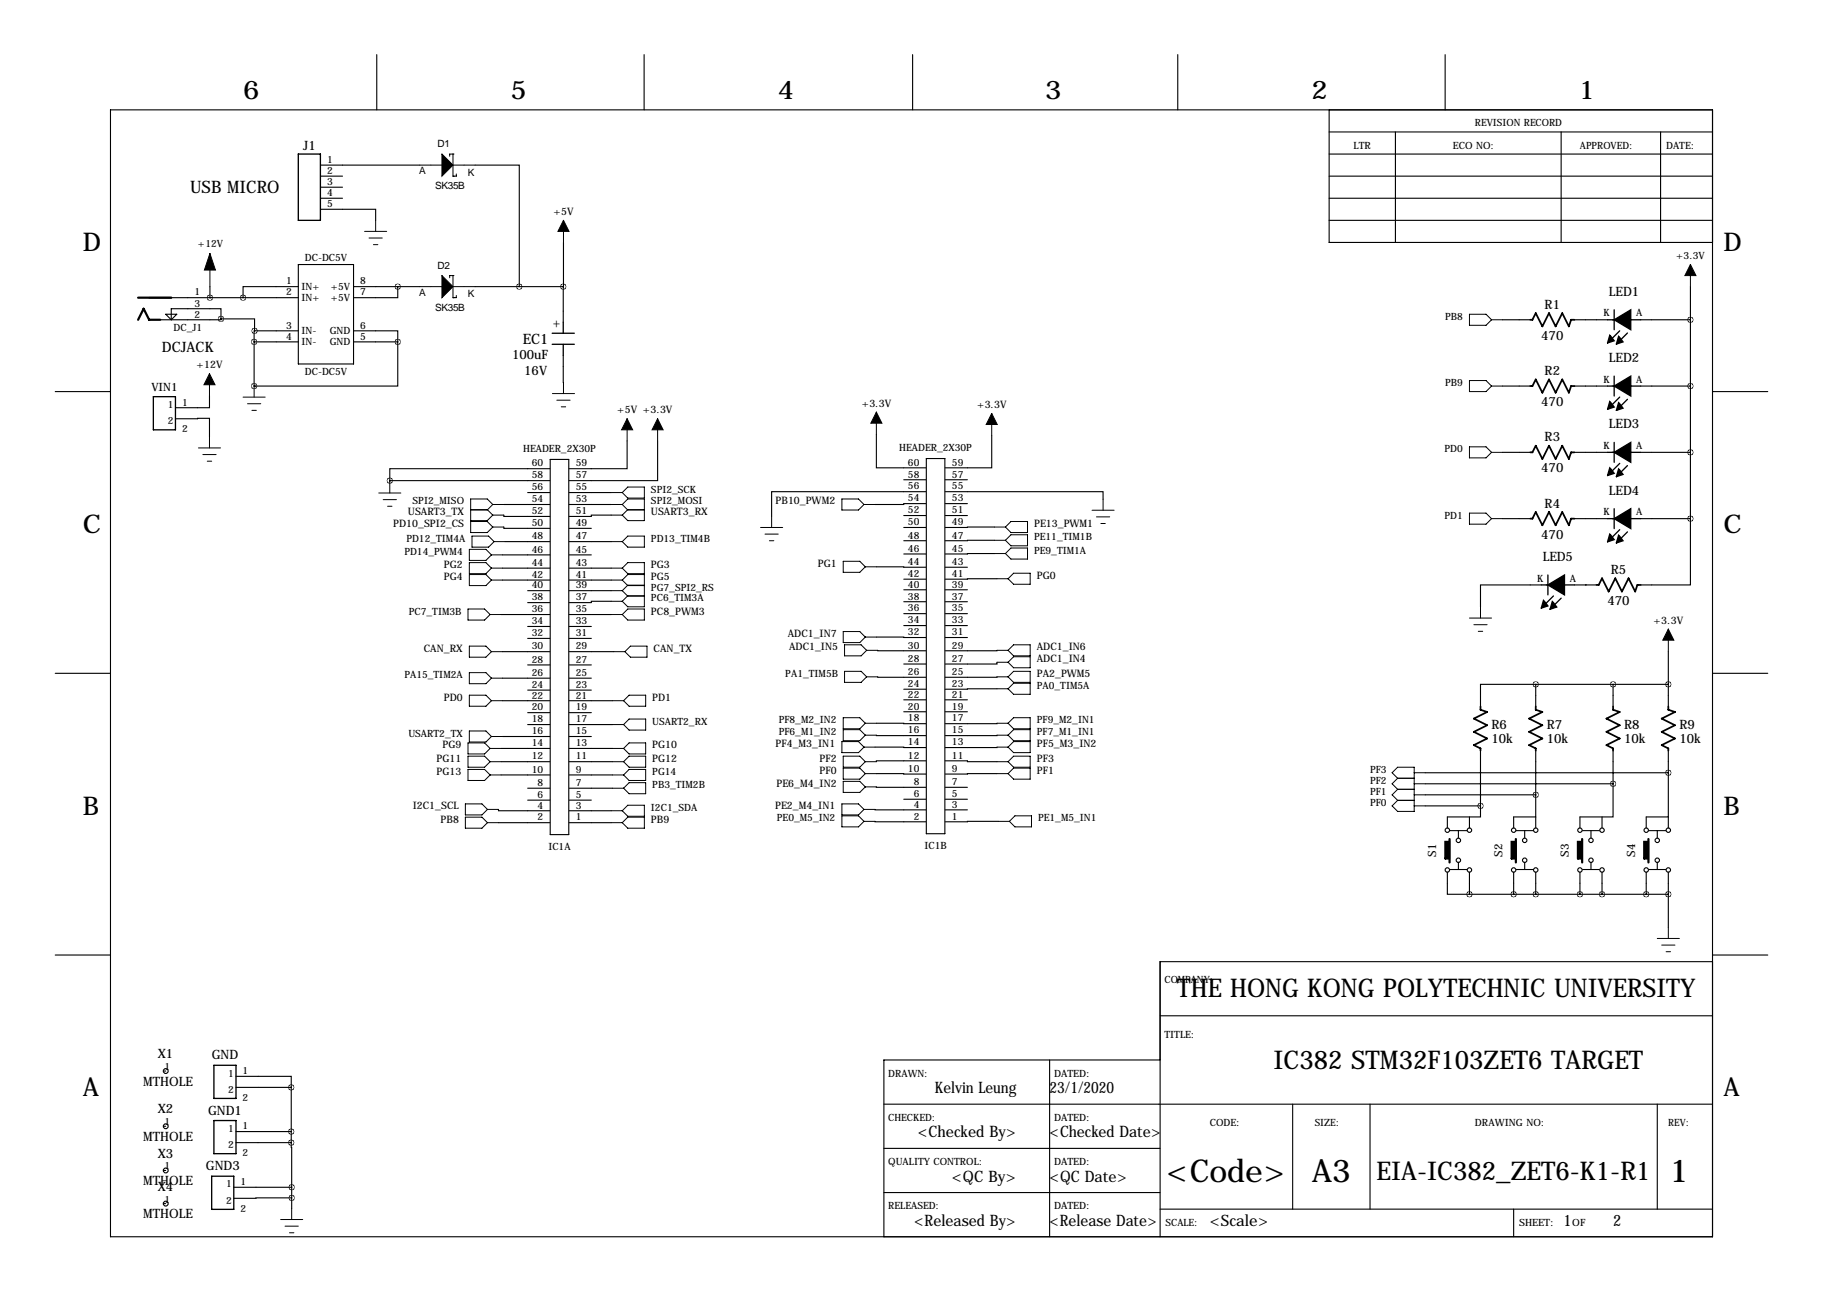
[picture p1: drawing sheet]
<svg xmlns="http://www.w3.org/2000/svg" width="419mm" height="297mm" viewBox="0 0 419 297" stroke-linecap="round" stroke-linejoin="round" font-family="sans-serif">
<g fill="none" stroke="#000" stroke-width=".25">
<path d="M86.6 12.6v12.7M148.1 12.6v12.7M209.8 12.6v12.7M270.8 12.6v12.7M332.2 12.6v12.7M25.4 25.3h368.3v259h-368.3zM73.7 38h22.8M109.2 38h10.2v27.9M305.6 30.3h88.1M305.6 35.4h88.1M305.6 25.3v30.4h88.1M320.8 30.3v25.4"/>
<path d="M358.9 30.3v25.4M381.8 30.3v25.4M73.7 48.1h12.7v2.6M73.7 40.5h5M73.7 45.6h5M73.7 43h5M129.5 55.7v10.2M305.6 40.5h88.1M305.6 45.6h88.1M305.6 50.7h88.1M38.1 72.2h2.5l-1.2 1.3zM39.4 68.4h29.2"/>
<path d="M48.3 68.4h.1M48.3 65.9v2.5M50.8 73.3v-2.3h-11.4v2.5M50.8 73.3v.2h-14M50.8 73.3h7.7v2.8M58.4 78.6h10.2M58.4 78.6v10.2M58.5 76.1l-.1 2.5M58.5 76.1h10.1M68.6 65.9h-12.7v2.5M68.6 60.8h12.7v22.9h-12.7zM81.3 76.1h10.1v2.5"/>
<path d="M81.3 65.9h15.2M81.3 78.6h10.1M91.4 78.6v10.2h-33M91.4 65.9v2.5h-10.1M109.2 65.9h20.3M129.5 65.9v8.2M345.4 73.5h6.4M361.9 73.5h7.7M377.2 73.5h11.4M388.6 65.9v53.3M12.7 90h12.7M40.3 96.3l7.9-.1v4.2"/>
<path d="M48.2 91v2.7h-7.9M58.4 88.8h.1M129.5 81.7v6.2M201.5 99.8v7.8h11.4M345.4 88.8h6.4M361.9 88.8h7.7M377.2 88.8h11.4M393.7 90h12.7M89.6 110.5h36.8M89.6 110.5v.3M115.8 118.4v.3h10.6M115.8 116h10.6"/>
<path d="M121.3 113.2h5.1M126.4 107.8h-36.8v2.7M126.5 105.6h4.3v86.3h-4.3zM130.9 116h9.6M130.9 113.2h9.6M140.5 118.4h-4.6v.3h-5M144.2 101.4v6.4h-13.3M151.2 101.4v9.1h-20.3M207.8 118.5h5.1M207.8 110.3h5.1M212.9 113h-35.5v5.7M212.9 115.8l-11.7 .2"/>
<path d="M213 105.4h4.2v86.3h-4.2zM217.3 113h36.3v1.8M217.3 115.8h5.1M217.3 118.5h5.1M217.3 110.3h5.1M228 100.1v7.5h-10.7M345.4 104h6.4M345.4 119.2h6.4M361.9 104h7.7M361.9 119.2h7.7M377.2 104h11.4M377.2 119.2h11.4"/>
<path d="M388.6 119.2v15.3h-11.4M115.5 127.6h10.9M115.5 130.6h10.9M115.5 133.4h10.9M115.8 121.2v.3h10.6M116.1 124.5h10.3M121.3 135.8h5.1M121.3 138.5h5.1M130.9 121.5h5M130.9 124.5h9.6M130.9 127.6h5M130.9 130.6h9.6"/>
<path d="M130.9 133.4h9.6M130.9 135.8h9.6M140.5 138.2h-4.6v.3h-5M201.5 130.3l11.4 .1M207.8 121.3h5.1M207.8 124.3h5.1M207.8 127.4h5.1M207.8 133.2h5.1M207.8 135.6h5.1M207.8 138.3h5.1M217.3 130.4h5.1M217.3 135.6h5.1"/>
<path d="M217.3 138.3h5.1M228.6 127.3l-11.3 .1M228.6 124.2l-11.3 .1M228.6 121.2l-11.3 .1M229.2 133.1l-11.9 .1M354.3 134.5h-13.9v5.1M361.9 134.5h5.1M364.5 134.5h.1M12.7 154.8h12.7M115.2 141.3h11.2M115.5 149.8h10.9M115.5 155.9h10.9"/>
<path d="M121.3 144h5.1M121.3 146.8h5.1M121.3 152.9h5.1M121.3 158.7h5.1M130.9 141.3h9.6M130.9 144h5M130.9 146.8h5M130.9 149.8h10.2M130.9 152.9h5M130.9 155.9h5M130.9 158.7h5M201.5 146.5l11.4 .1"/>
<path d="M201.8 149.5l11.1 .1M201.8 155.6l11.1 .1M207.8 141.1h5.1M207.8 143.8h5.1M207.8 152.7h5.1M207.8 158.5h5.1M217.3 141.1h5.1M217.3 143.8h5.1M217.3 146.6h5.1M229.2 152.3v.4h-11.9M229.2 149.5l-11.9 .1M229.2 158.4l-11.9 .1"/>
<path d="M229.2 155.6l-11.9 .1M353.1 157.3h-12.7v5.1M353.1 157.3v5.1M353.1 157.3h30.4M370.8 157.3v5.1M383.5 149.7v12.7M393.7 154.8h12.7M115.2 178.2h11.2M115.2 175.1h11.2M115.2 172.1h11.2M115.5 169.3h10.9M115.5 161.1h10.9"/>
<path d="M121.3 166.6h5.1M121.3 163.8h5.1M130.9 178.2h9.9M130.9 175.1h9.9M130.9 172.1h9.9M130.9 169.3h5M130.9 166.6h9.9M130.9 161.1h9.9M130.9 163.8h5M201.2 171.8l11.7 .1M201.5 177.9l11.4 .1M201.5 166.3l11.4 .1"/>
<path d="M201.5 169l11.4 .1M207.8 160.9h5.1M207.8 163.6h5.1M212.9 174.9h-11.4v.2M217.3 174.9h5.1v.2h6.8M217.3 160.9h5.1M217.3 163.6h5.1M229.2 177.9l-11.9 .1M229.2 166.3l-11.9 .1M229.2 169l-11.9 .1M229.2 171.8l-11.9 .1M327.7 177.7h55.8"/>
<path d="M340.4 172.6v12.7M353.1 172.6v10.1M370.8 172.6v7.6M383.5 177.7v10.1h-5v2.6M383.5 172.6v5.1M114.6 186.1v.3h11.8M114.6 189.1h11.8M121.3 184h5.1M121.3 181.2h5.1M130.9 189.1h9.6M130.9 186.4h9.6M130.9 184h5"/>
<path d="M130.9 181.2h9.9M201.2 188.8l11.7 .1M201.2 186.1l11.7 .1M201.5 180.9l11.4 .1M207.8 183.8h5.1M217.3 186.2h5.1M217.3 183.8h5.1M217.3 181h5.1M229.5 188.8l-12.2 .1M327.7 182.7h25.4M327.7 180.2h43.1M327.7 185.3h12.7"/>
<path d="M333.3 191h3.9M333.3 199.9h3.9M335.3 191v1.6M335.3 198.2v1.7M337.8 187.8v2.6M340.4 185.3v2.5h-7.7v2.6M348.6 191h3.9M348.6 199.9h3.9M350.5 191v1.6M350.5 198.2v1.7M353.1 182.7v5.1h-5.1v2.6M353.1 187.8v2.6"/>
<path d="M363.8 191h3.9M363.8 199.9h3.9M365.8 191v1.6M365.8 198.2v1.7M368.3 187.8v2.6M370.8 180.2v7.6h-7.6v2.6M379.1 191h3.8M379.1 199.9h3.8M381 191v1.6M381 198.2v1.7M383.5 187.8v2.6M12.7 219.6h12.7"/>
<path d="M332.7 200.5v5.1h5.1M337.8 200.5v5.1M337.8 205.6h45.7M348 200.5v5.1M353.1 200.5v5.1M363.2 200.5v5.1M368.3 200.5v5.1M378.5 200.5v5.1M383.5 200.5v12.7M393.7 219.6h12.7M266.7 233.5h127M393.7 221.1h-127v63.2"/>
<path d="M37.6 246.2h.5M37.6 258.9h.5M54.3 247.5h12.7v2.5M54.3 250h12.7M67 250v12.7M203.2 253.9h190.5M241.3 243.7v40.6M266.7 243.7h-63.5v40.6M297.2 253.9v24.1M315 253.9v24.1M381 253.9v24.1M37.6 269.1h.5"/>
<path d="M37.6 276.7h.5M53.7 273h13.4M54.3 260.2h12.7M54.3 262.7h12.7M67 262.7l.1 10.3M67.1 275.4l-13.4 .1M67.1 273v4.8M203.2 264h63.5M203.2 274.2h63.5M266.7 278h127M348 278v6.3"/>
<circle cx="332.7" cy="190.9" r=".51"/>
<circle cx="335.3" cy="193.2" r=".51"/>
<circle cx="335.3" cy="197.8" r=".51"/>
<circle cx="337.8" cy="190.9" r=".51"/>
<circle cx="348" cy="190.9" r=".51"/>
<circle cx="350.5" cy="193.2" r=".51"/>
<circle cx="350.5" cy="197.8" r=".51"/>
<circle cx="353.1" cy="190.9" r=".51"/>
<circle cx="363.2" cy="190.9" r=".51"/>
<circle cx="365.8" cy="193.2" r=".51"/>
<circle cx="365.8" cy="197.8" r=".51"/>
<circle cx="368.3" cy="190.9" r=".51"/>
<circle cx="378.5" cy="190.9" r=".51"/>
<circle cx="381" cy="193.2" r=".51"/>
<circle cx="381" cy="197.8" r=".51"/>
<circle cx="383.5" cy="190.9" r=".51"/>
<circle cx="332.7" cy="200" r=".51"/>
<circle cx="337.8" cy="200" r=".51"/>
<circle cx="348" cy="200" r=".51"/>
<circle cx="353.1" cy="200" r=".51"/>
<circle cx="363.2" cy="200" r=".51"/>
<circle cx="368.3" cy="200" r=".51"/>
<circle cx="378.5" cy="200" r=".51"/>
<circle cx="383.5" cy="200" r=".51"/>
<circle cx="38.1" cy="258.9" r=".56"/>
<circle cx="38.1" cy="246.2" r=".56"/>
<circle cx="38.1" cy="269.1" r=".56"/>
<circle cx="38.1" cy="276.7" r=".56"/>
</g>
<g fill="none" stroke="#000" stroke-width=".3">
<path d="M68.6 35.4h5.1v15.3h-5.1zM126.9 76.6h5.1M126.9 79.2h5.1M129.5 74.1v2.5M129.5 79.2v2.5M369.6 73.5h7.6M371.1 71.2v4.6M372.4 76.1l-2.6 2.5M374.1 76.6l-2.5 2.5M35.3 91.2h5v7.6h-5zM369.6 88.8h7.6M371.1 86.5v4.5"/>
<path d="M372.4 91.3l-2.6 2.5M374.1 91.8l-2.5 2.5M369.6 104h7.6M369.6 119.2h7.6M371.1 101.7v4.6M371.1 117v4.5M372.4 106.5l-2.6 2.6M374.1 107l-2.5 2.6M354.3 134.5h7.6M355.9 132.2v4.6M357.1 137l-2.5 2.6M358.9 137.5l-2.5 2.6"/>
<path d="M372.4 121.8l-2.6 2.5M374.1 122.3l-2.5 2.5M49.2 244.9h5.1v7.6h-5.1zM49.2 257.6h5.1v7.6h-5.1zM48.7 270.4h5v7.6h-5z"/>
</g>
<g fill="#000" stroke="#000" stroke-width=".3">
<path d="M370.1 77.1l1 1.2-1.5 .6zM372.1 77.3l1 1.3-1.5 .5zM371.1 73.5l3.8-2.3v2.3zM371.1 73.5h3.8v2.3zM370.1 92.3l1 1.3-1.5 .5zM372.1 92.6l1 1.2-1.5 .5zM371.1 88.8l3.8-2.3v2.3zM371.1 88.8h3.8v2.2zM370.1 107.6l1 1.2-1.5 .5zM372.1 107.8l1 1.3-1.5 .5zM371.1 104l3.8-2.3v2.3zM371.1 104h3.8v2.3z"/>
<path d="M371.1 119.2l3.8-2.2v2.2zM371.1 119.2h3.8v2.3zM354.8 138l1.1 1.3-1.6 .5zM355.9 134.5l3.8-2.3v2.3zM355.9 134.5h3.8v2.3zM370.1 122.8l1 1.3-1.5 .5zM372.1 123l1 1.3-1.5 .5zM356.9 138.3l1 1.3-1.5 .5z"/>
</g>
<path d="M351.8 73.5h.5l.8-1.5 1.5 3 1.5-3 1.5 3 1.6-3 1.5 3 .5-1.5h.7M351.8 88.8h.5l.8-1.6 1.5 3.1 1.5-3.1 1.5 3.1 1.6-3.1 1.5 3.1 .5-1.5h.7M351.8 104h.5l.8-1.5 1.5 3 1.5-3 1.5 3 1.6-3 1.5 3 .5-1.5h.7M351.8 119.2h.5l.8-1.5 1.5 3.1 1.5-3.1 1.5 3.1 1.6-3.1 1.5 3.1 .5-1.6h.7M367 134.5h.5l.8-1.5 1.5 3 1.5-3 1.6 3 1.5-3 1.5 3 .5-1.5h.8M340.4 162.4v.8l1.5 .5-3.1 1.5 3.1 1.5-3.1 1.6 3.1 1.5-3.1 1.5 1.6 .8v.5M353.1 162.4v.8l1.5 .5-3.1 1.5 3.1 1.5-3.1 1.6 3.1 1.5-3.1 1.5 1.6 .8v.5M370.8 162.4v.8l1.6 .5-3.1 1.5 3.1 1.5-3.1 1.6 3.1 1.5-3.1 1.5 1.5 .8v.5M383.5 162.4v.8l1.6 .5-3.1 1.5 3.1 1.5-3.1 1.6 3.1 1.5-3.1 1.5 1.5 .8v.5" fill="none" stroke="#000" stroke-width=".41"/>
<path d="M34.3 68.4h5.1" fill="none" stroke="#000" stroke-width=".38"/>
<path d="M31.7 68.4h7.7M31.7 73.5l1.3-2.5 1.3 2.5h2.5M333.2 192.9v5.4M348.5 192.9v5.4M363.7 192.9v5.4M379 192.9v5.4" fill="none" stroke="#000" stroke-width=".51"/>
<path d="M101.6 35.4l2.5 2.6-2.5 2.5zM48.3 58.3l1.2 3.8h-2.5zM129.5 50.7l1.3 2.5h-2.5zM101.6 63.4l2.5 2.5-2.5 2.5zM388.6 60.8l1.3 2.6h-2.6zM48.2 85.9l1.2 2.6h-2.5zM144.2 96.3l1.2 2.5h-2.5zM151.2 96.3l1.3 2.5h-2.6zM201.5 94.8l1.2 2.5h-2.5zM228 95.1l1.3 2.5h-2.6zM383.5 144.6l1.3 2.6h-2.5z" fill="#000" stroke="#000" stroke-width=".23"/>
<g fill="none" stroke="#000" stroke-width=".23">
<path d="M96.5 38h5.1M104.1 35.4h.1M104.1 35.4v5.1M104.1 35.4h-.7v.5M104.1 38h5.1M104.9 40v.5h-.8M48.3 58.3v7.6M83.8 53.2h5.1M84.8 54.7h3.1M85.9 56.2h1M86.4 50.7v2.5M104.1 40.5h.1"/>
<path d="M129.5 50.7v5M96.5 65.9h5.1M104.1 68.4h.1M104.1 63.4h.1M104.1 63.4v5M104.1 65.9h5.1M104.1 63.4h-.7v.5M104.9 67.9v.5h-.8M337.8 72.2h3.8l1.3 1.3-1.3 1.3h-3.8zM342.9 73.5h2.5M388.6 60.8v5.1M48.2 85.9v5.1"/>
<path d="M55.9 91.3h5.1M56.9 92.8h3M57.9 94.3h1M58.4 88.8v2.5M127 90.5h5.1M128 92h3.1M129 93.5h1M129.5 87.9v2.6M144.2 96.3v5.1M151.2 96.3v5.1M201.5 94.8v5M228 95.1v5"/>
<path d="M337.8 87.5h3.8l1.3 1.3-1.3 1.2h-3.8zM342.9 88.8h2.5M45.6 103h5.1M46.6 104.5h3.1M47.7 106h1M48.2 100.4v2.6M87.1 113.3h5.1M88.1 114.9h3M89.1 116.4h1M89.6 110.8v2.5M108.2 119.9h3.8l1.3 1.3-1.3 1.2h-3.8zM108.2 117.2h3.8l1.3 1.2"/>
<path d="M113.3 118.4h2.5M113.3 116l-1.3-1.3h-3.8v5h3.8l1.3-1.3M113.3 116h2.5M113.3 116l-1.3 1.3h-3.8M140.5 118.4h2.6M140.5 113.2h2.6M140.5 116h2.6M143.1 113.2l1.2-1.2h3.8v2.5h-3.8zM143.1 116l1.2-1.3h3.8v5h-3.8l-1.2-1.3M143.1 116l1.2 1.3h3.8M148.1 117.2h-3.8l-1.2 1.2M177.4 118.7v2.6"/>
<path d="M193.5 114.7h3.9l1.2 1.3-1.2 1.3h-3.9zM198.6 116h2.6M251.1 117.3h5M252.1 118.8h3M253.6 114.8v2.5M337.8 102.7h3.8l1.3 1.3-1.3 1.3h-3.8zM337.8 118h3.8l1.3 1.2-1.3 1.3h-3.8zM342.9 104h2.5M342.9 119.2h2.5M107.9 126.3h3.8l1.3 1.3-1.3 1.2h-3.8zM107.9 129.3h3.8l1.3 1.3-1.3 1.3h-3.8zM107.9 132.1h3.8l1.3 1.3-1.3 1.2h-3.8z"/>
<path d="M108.5 123.3h3.8l1.3 1.2-1.3 1.3h-3.8zM113 130.6h2.5M113 133.4h2.5M113 127.6h2.5M113.3 121.2h2.5M113.6 124.5h2.5M140.5 130.6h2.6M140.5 133.4h2.6M140.5 135.8h2.6M140.5 138.2h2.6M140.5 124.5h2.6M143.1 124.5l1.2-1.2h3.8v2.5h-3.8z"/>
<path d="M143.1 133.4l1.2-1.3h3.8v7.4h-3.8l-1.2-1.3M143.1 133.4l1.2 1.2h3.8M143.1 135.8l1.2 1.3h3.8M144.3 129.3h3.8v2.6h-3.8l-1.2-1.3zM148.1 134.5h-3.8l-1.2 1.3M148.1 137h-3.8l-1.2 1.2M174.9 121.3h5M175.9 122.8h3M176.9 124.3h1M193.9 129h3.8l1.2 1.3-1.2 1.3h-3.8zM198.9 130.3h2.6M228.6 127.3h2.5"/>
<path d="M228.6 124.2h2.5M228.6 121.2h2.5M229.2 133.1h2.5M231.1 121.2l1.3-1.3h3.8v2.5h-3.8zM231.7 133.1l1.3-1.3h3.8v2.5h-3.8zM232.4 126h3.8v2.5h-3.8l-1.3-1.2zM232.4 122.9h3.8v2.6h-3.8l-1.3-1.3zM253.1 120.4h1M340.4 139.6v2.5M107.6 140h3.8l1.3 1.3-1.3 1.3h-3.8zM107.9 159.8h3.8l1.3 1.3-1.3 1.3h-3.8zM107.9 148.6h3.8l1.3 1.2-1.3 1.3h-3.8z"/>
<path d="M107.9 154.6h3.8l1.3 1.3-1.3 1.3h-3.8zM112.7 141.3h2.5M113 149.8h2.5M113 155.9h2.5M140.5 141.3h2.6M141.1 149.8h2.6M143.1 141.3l1.2-1.3h3.8v2.6h-3.8zM143.7 149.8l1.2-1.2h3.8v2.5h-3.8zM144.6 159.8h3.8v2.6h-3.8l-1.2-1.3zM193.9 145.2h3.8l1.2 1.3-1.2 1.2h-3.8zM194.2 148.2h3.8l1.2 1.3-1.2 1.3h-3.8zM194.2 154.3h3.8l1.2 1.3-1.2 1.3h-3.8z"/>
<path d="M198.9 146.5h2.6M199.2 149.5h2.6M199.2 155.6h2.6M229.2 152.3h2.5M229.2 149.5h2.5M229.2 158.4h2.5M229.2 155.6h2.5M231.7 149.5l1.3-1.3h3.8v2.6h-3.8zM231.7 152.3l1.3-1.3h3.8v2.5h-3.8zM231.7 155.6l1.3-1.3h3.8v2.6h-3.8zM231.7 158.4l1.3-1.3h3.8v2.5h-3.8zM337.8 142.1h5.1"/>
<path d="M338.8 143.6h3.1M339.9 145.1h1M383.5 144.6v5.1M107.6 173.8h3.8l1.3 1.3-1.3 1.3h-3.8zM107.6 170.8h3.8l1.3 1.3-1.3 1.2h-3.8zM107.6 176.9h3.8l1.3 1.3-1.3 1.2h-3.8zM107.9 168.1h3.8l1.3 1.2-1.3 1.3h-3.8zM112.7 175.1h2.5M112.7 172.1h2.5M112.7 178.2h2.5M113 161.1h2.5M113 169.3h2.5"/>
<path d="M140.8 175.1h2.6M140.8 161.1h2.6M140.8 172.1h2.6M140.8 178.2h2.6M140.8 166.6h2.6M144.6 173.8h3.8v2.6h-3.8l-1.2-1.3zM144.6 165.3h3.8v2.6h-3.8l-1.2-1.3zM144.6 170.8h3.8v2.5h-3.8l-1.2-1.2zM144.6 176.9h3.8v2.5h-3.8l-1.2-1.2zM144.6 179.9h3.8v2.6h-3.8l-1.2-1.3zM193.5 170.5h3.9l1.2 1.3-1.2 1.2h-3.9zM193.9 173.8h3.8l1.2 1.3-1.2 1.3h-3.8z"/>
<path d="M193.9 176.6h3.8l1.2 1.3-1.2 1.2h-3.8zM193.9 165h3.8l1.2 1.3-1.2 1.2h-3.8zM193.9 167.8h3.8l1.2 1.2-1.2 1.3h-3.8zM193.9 179.6h3.8l1.2 1.3-1.2 1.3h-3.8zM198.6 171.8h2.6M198.9 177.9h2.6M198.9 175.1h2.6M198.9 166.3h2.6M198.9 169h2.6M229.2 177.9h2.5M229.2 175.1h2.5M229.2 166.3h2.5"/>
<path d="M229.2 169h2.5M229.2 171.8h2.5M231.7 175.1l1.3-1.3h3.8v2.6h-3.8zM231.7 177.9l1.3-1.3h3.8v2.5h-3.8zM231.7 166.3l1.3-1.3h3.8v2.5h-3.8zM231.7 169l1.3-1.2h3.8v2.5h-3.8zM231.7 171.8l1.3-1.3h3.8v2.5h-3.8zM321.3 178.9l-1.3-1.2 1.3-1.3h3.8v10.1h-3.8l-1.3-1.2 1.3-1.3M321.3 178.9h3.8M321.3 178.9l-1.3 1.3 1.3 1.3M325.1 177.7h2.6M107 184.8h3.8l1.3 1.3-1.3 1.3h-3.8z"/>
<path d="M107 187.9h3.8l1.3 1.2-1.3 1.3h-3.8zM112.1 186.1h2.5M112.1 189.1h2.5M140.5 186.4h2.6M140.5 189.1h2.6M140.8 181.2h2.6M143.1 186.4l1.2-1.3h3.8v2.6h-3.8zM143.1 189.1l1.2-1.2h3.8v2.5h-3.8zM193.5 184.8h3.9l1.2 1.3-1.2 1.3h-3.9zM193.5 187.6h3.9l1.2 1.2-1.2 1.3h-3.9zM198.6 186.1h2.6M198.6 188.8h2.6"/>
<path d="M198.9 180.9h2.6M229.5 188.8h2.6M232.1 188.8l1.2-1.2h3.8v2.5h-3.8zM321.3 181.5h3.8M321.3 181.5l-1.3 1.2 1.3 1.3M321.3 184h3.8M325.1 182.7h2.6M325.1 180.2h2.6M325.1 185.3h2.6M381 215.8h5.1M382 217.3h3.1M383 218.8h1"/>
<path d="M383.5 213.2v2.6M67.1 277.8v2.6M64.5 280.4h5.1M65.5 281.9h3.1M66.5 283.4h1.1"/>
</g>
<path d="M332.3 193.6h.8v3.8h-.8zM347.5 193.6h.9v3.8h-.9zM362.8 193.6h.8v3.8h-.8zM378 193.6h.9v3.8h-.9z" fill="#000" stroke="#000" stroke-width=".51"/>
<path d="M388.6 73.5a.05 .05 0 0 0 .1 0 .05 .05 0 0 0-.1 0zM388.6 88.8a.05 .05 0 0 0 .1 0 .05 .05 0 0 0-.1 0zM388.6 104a.05 .05 0 0 0 .1 0 .05 .05 0 0 0-.1 0zM388.6 119.2a.05 .05 0 0 0 .1 0 .05 .05 0 0 0-.1 0zM58.4 78.6a.05 .05 0 0 0 .1 0 .05 .05 0 0 0-.1 0zM58.4 88.8a.05 .05 0 0 0 .1 0 .05 .05 0 0 0-.1 0zM91.4 78.6a.05 .05 0 0 0 .1 0 .05 .05 0 0 0-.1 0zM66.9 250a.05 .05 0 0 0 .1 0 .05 .05 0 0 0-.1 0zM66.9 260.2a.05 .05 0 0 0 .1 0 .05 .05 0 0 0-.1 0zM66.9 262.7a.05 .05 0 0 0 .1 0 .05 .05 0 0 0-.1 0zM48.2 68.4a.05 .05 0 0 0 .1 0 .05 .05 0 0 0-.1 0zM55.8 68.4a.05 .05 0 0 0 .1 0 .05 .05 0 0 0-.1 0zM91.4 65.9a.05 .05 0 0 0 .1 0 .05 .05 0 0 0-.1 0zM119.3 65.9a.05 .05 0 0 0 .1 0 .05 .05 0 0 0-.1 0zM353 157.3a.05 .05 0 0 0 .1 0 .05 .05 0 0 0-.1 0zM370.8 157.3a.05 .05 0 0 0 .1 0 .05 .05 0 0 0-.1 0zM337.8 205.6a.05 .05 0 0 0 .1 0 .05 .05 0 0 0-.1 0zM347.9 205.6a.05 .05 0 0 0 .1 0 .05 .05 0 0 0-.1 0zM353 205.6a.05 .05 0 0 0 .1 0 .05 .05 0 0 0-.1 0zM363.2 205.6a.05 .05 0 0 0 .1 0 .05 .05 0 0 0-.1 0zM378.4 205.6a.05 .05 0 0 0 .1 0 .05 .05 0 0 0-.1 0zM383.5 205.6a.05 .05 0 0 0 .1 0 .05 .05 0 0 0-.1 0zM383.5 157.3a.05 .05 0 0 0 .1 0 .05 .05 0 0 0-.1 0zM353 182.7a.05 .05 0 0 0 .1 0 .05 .05 0 0 0-.1 0zM370.8 180.2a.05 .05 0 0 0 .1 0 .05 .05 0 0 0-.1 0zM383.5 177.7a.05 .05 0 0 0 .1 0 .05 .05 0 0 0-.1 0zM340.3 185.3a.05 .05 0 0 0 .1 0 .05 .05 0 0 0-.1 0zM129.4 65.9a.05 .05 0 0 0 .1 0 .05 .05 0 0 0-.1 0zM67 273a.05 .05 0 0 0 .1 0 .05 .05 0 0 0-.1 0zM67 275.4a.05 .05 0 0 0 .1 0 .05 .05 0 0 0-.1 0zM58.5 76.1a.05 .05 0 0 0 .1 0 .05 .05 0 0 0-.1 0zM89.6 110.5a.05 .05 0 0 0 .1 0 .05 .05 0 0 0-.1 0z" fill="#000" stroke="#000" stroke-width="1.3"/>
<g font-size="7.3">
<text x="268.1" y="271.6">&lt;Code&gt;</text>
<text x="301.6" y="271.6">A3</text>
<text x="383.8" y="271.6">1</text>
</g>
<g font-size="5.9">
<text x="55.9" y="22.7">6</text>
<text x="117.3" y="22.7">5</text>
<text x="178.8" y="22.7">4</text>
<text x="240.3" y="22.7">3</text>
<text x="301.5" y="22.7">2</text>
<text x="363" y="22.7">1</text>
<text x="19" y="57.8">D</text>
<text x="396.2" y="57.8">D</text>
<text x="19" y="122.5">C</text>
<text x="396.2" y="122.5">C</text>
<text x="19" y="187.3">B</text>
<text x="396.2" y="187.3">B</text>
<text x="270.6" y="229.3">THE HONG KONG POLYTECHNIC UNIVERSITY</text>
<text x="292.8" y="245.8">IC382 STM32F103ZET6 TARGET</text>
<text x="19" y="252.1">A</text>
<text x="396.2" y="252.1">A</text>
<text x="316.5" y="271.2">EIA-IC382_ZET6-K1-R1</text>
</g>
<text font-size="4" x="43.7" y="44.3">USB MICRO</text>
<g font-size="3.6">
<text x="214.9" y="251.3">Kelvin Leung</text>
<text x="241.3" y="251.3">23/1/2020</text>
<text x="211" y="261.5">&lt;Checked By&gt;</text>
<text x="241.3" y="261.5">&lt;Checked Date&gt;</text>
<text x="218.8" y="271.6">&lt;QC By&gt;</text>
<text x="241.3" y="271.6">&lt;QC Date&gt;</text>
<text x="210.2" y="281.8">&lt;Released By&gt;</text>
<text x="241.3" y="281.8">&lt;Release Date&gt;</text>
<text x="278.1" y="281.8">&lt;Scale&gt;</text>
<text x="359.4" y="281.8">1</text>
<text x="370.8" y="281.8">2</text>
</g>
<g font-size="3.3">
<text x="37.2" y="80.9">DCJACK</text>
<text x="120.2" y="79.2">EC1</text>
</g>
<g font-size="3">
<text x="69.7" y="34.4">J1</text>
<text x="355.1" y="71">R1</text>
<text x="369.9" y="68">LED1</text>
<text x="128.7" y="75.3" transform="rotate(-90 128.7 75.3)">+</text>
<text x="117.7" y="82.5">100uF</text>
<text x="354.3" y="78.1">470</text>
<text x="369.9" y="83.2">LED2</text>
<text x="120.5" y="86.3">16V</text>
<text x="355.1" y="86.2">R2</text>
<text x="354.3" y="93.4">470</text>
<text x="355.1" y="101.5">R3</text>
<text x="369.9" y="98.5">LED3</text>
<text x="354.3" y="108.6">470</text>
<text x="369.9" y="113.7">LED4</text>
<text x="355.1" y="116.7">R4</text>
<text x="354.3" y="123.9">470</text>
<text x="354.7" y="128.9">LED5</text>
<text x="370.3" y="131.9">R5</text>
<text x="369.6" y="139.1">470</text>
<text x="342.9" y="167.5">R6</text>
<text x="355.6" y="167.5">R7</text>
<text x="373.4" y="167.5">R8</text>
<text x="386.1" y="167.5">R9</text>
<text x="342.9" y="170.8">10k</text>
<text x="355.6" y="170.8">10k</text>
<text x="373.4" y="170.8">10k</text>
<text x="386.1" y="170.8">10k</text>
<text x="36.3" y="243.3">X1</text>
<text x="48.7" y="243.5">GND</text>
<text x="32.9" y="249.6">MTHOLE</text>
<text x="36.3" y="256">X2</text>
<text x="47.8" y="256.2">GND1</text>
<text x="32.9" y="262.3">MTHOLE</text>
<text x="36.3" y="266.2">X3</text>
<text x="47.3" y="269">GND3</text>
<text x="32.9" y="272.4">MTHOLE</text>
<text x="36.3" y="273.8">X4</text>
<text x="32.9" y="280.1">MTHOLE</text>
</g>
<g font-size="2.6">
<text x="34.8" y="89.8">VIN1</text>
<text x="330.2" y="196.9" transform="rotate(-90 330.2 196.9)">S1</text>
<text x="345.4" y="196.9" transform="rotate(-90 345.4 196.9)">S2</text>
<text x="360.7" y="196.9" transform="rotate(-90 360.7 196.9)">S3</text>
<text x="375.9" y="196.9" transform="rotate(-90 375.9 196.9)">S4</text>
</g>
<g font-size="2.4">
<text x="127.3" y="49.4">+5V</text>
<text x="45.2" y="84.6">+12V</text>
<text x="141.9" y="95">+5V +3.3V</text>
<text x="198.1" y="93.5">+3.3V</text>
<text x="224.6" y="93.8">+3.3V</text>
<text x="93.8" y="118.4">USART3_TX</text>
<text x="149.7" y="118.4">USART3_RX</text>
<text x="178.3" y="116">PB10_PWM2</text>
<text x="90.4" y="121.2">PD10_SPI2_CS</text>
<text x="237.7" y="121.2">PE13_PWM1</text>
<text x="102.1" y="130.6">PG2</text>
<text x="149.7" y="130.6">PG3</text>
<text x="188" y="130.3">PG1</text>
<text x="102.1" y="133.4">PG4</text>
<text x="149.7" y="133.4">PG5</text>
<text x="238.4" y="133.1">PG0</text>
<text x="149.7" y="141.3">PC8_PWM3</text>
<text x="380.2" y="143.4">+3.3V</text>
<text x="97.4" y="149.8">CAN_RX</text>
<text x="150.3" y="149.8">CAN_TX</text>
<text x="181.1" y="146.5">ADC1_IN7</text>
<text x="181.4" y="149.5">ADC1_IN5</text>
<text x="238.4" y="149.5">ADC1_IN6</text>
<text x="238.4" y="152.3">ADC1_IN4</text>
<text x="238.4" y="155.6">PA2_PWM5</text>
<text x="102.1" y="161.1">PD0</text>
<text x="150" y="161.1">PD1</text>
<text x="101.8" y="172.1">PG9</text>
<text x="150" y="172.1">PG10</text>
<text x="178.3" y="171.8">PF4_M3_IN1</text>
<text x="238.4" y="171.8">PF5_M3_IN2</text>
<text x="100.4" y="175.1">PG11</text>
<text x="100.4" y="178.2">PG13</text>
<text x="150" y="175.1">PG12</text>
<text x="188.4" y="177.9">PF0</text>
<text x="188.4" y="175.1">PF2</text>
<text x="238.4" y="177.9">PF1</text>
<text x="238.4" y="175.1">PF3</text>
<text x="178.5" y="180.9">PE6_M4_IN2</text>
<text x="94.9" y="186.1">I2C1_SCL</text>
<text x="101.3" y="189.1">PB8</text>
<text x="149.7" y="189.1">PB9</text>
<text x="178.2" y="186.1">PE2_M4_IN1</text>
</g>
<g font-size="2.3">
<text x="339.1" y="29.1">REVISION RECORD</text>
<text x="100.6" y="33.9">D1</text>
<text x="311.1" y="34.1">LTR</text>
<text x="334" y="34.1">ECO NO:</text>
<text x="363.2" y="34.1">APPROVED:</text>
<text x="383" y="34.1">DATE:</text>
<text x="75.2" y="37.5">1</text>
<text x="75.2" y="40">2</text>
<text x="96.4" y="40">A</text>
<text x="107.5" y="40.4">K</text>
<text x="75.2" y="42.5">3</text>
<text x="75.2" y="45.1">4</text>
<text x="75.2" y="47.6">5</text>
<text x="100.1" y="43.5">SK35B</text>
<text x="45.5" y="56.9">+12V</text>
<text x="385.3" y="59.5">+3.3V</text>
<text x="65.8" y="65.4">1</text>
<text x="70.1" y="60.1">DC-DC5V</text>
<text x="82.8" y="65.4">8</text>
<text x="100.6" y="61.8">D2</text>
<text x="44.7" y="67.9">1</text>
<text x="44.7" y="70.5">3</text>
<text x="65.8" y="67.9">2</text>
<text x="69.3" y="66.7">IN+</text>
<text x="69.3" y="69.2">IN+</text>
<text x="76" y="69.2">+5V</text>
<text x="76" y="66.7">+5V</text>
<text x="82.8" y="67.9">7</text>
<text x="96.4" y="68">A</text>
<text x="100.1" y="71.5">SK35B</text>
<text x="107.5" y="68.3">K</text>
<text x="39.9" y="76.1">DC_J1</text>
<text x="44.7" y="73">2</text>
<text x="65.8" y="75.6">3</text>
<text x="69.3" y="76.9">IN-</text>
<text x="75.8" y="76.9">GND</text>
<text x="82.8" y="75.6">6</text>
<text x="332.2" y="73.5">PB8</text>
<text x="368.7" y="72.8">K</text>
<text x="376.2" y="72.8">A</text>
<text x="65.8" y="78.1">4</text>
<text x="69.3" y="79.4">IN-</text>
<text x="75.8" y="79.4">GND</text>
<text x="82.8" y="78.1">5</text>
<text x="70.1" y="86.3">DC-DC5V</text>
<text x="332.2" y="88.8">PB9</text>
<text x="368.7" y="88">K</text>
<text x="376.2" y="88">A</text>
<text x="38.6" y="93.8">1</text>
<text x="41.9" y="93.2">1</text>
<text x="38.6" y="97.6">2</text>
<text x="41.9" y="99.3">2</text>
<text x="120.3" y="104">HEADER_2X30P</text>
<text x="122.3" y="107.3">60</text>
<text x="132.4" y="107.3">59</text>
<text x="206.7" y="103.8">HEADER_2X30P</text>
<text x="208.7" y="107">60</text>
<text x="218.8" y="107">59</text>
<text x="332.1" y="104">PD0</text>
<text x="368.7" y="103.2">K</text>
<text x="376.2" y="103.2">A</text>
<text x="122.3" y="110">58</text>
<text x="122.3" y="112.7">56</text>
<text x="132.4" y="112.7">55</text>
<text x="132.4" y="110">57</text>
<text x="149.7" y="113.2">SPI2_SCK</text>
<text x="208.7" y="109.8">58</text>
<text x="208.7" y="112.5">56</text>
<text x="218.8" y="112.5">55</text>
<text x="218.8" y="109.8">57</text>
<text x="94.8" y="116">SPI2_MISO</text>
<text x="122.3" y="118.2">52</text>
<text x="122.3" y="115.5">54</text>
<text x="132.4" y="115.5">53</text>
<text x="132.4" y="118.2">51</text>
<text x="149.7" y="116">SPI2_MOSI</text>
<text x="208.7" y="118">52</text>
<text x="208.7" y="115.3">54</text>
<text x="218.8" y="115.3">53</text>
<text x="218.8" y="118">51</text>
<text x="332.1" y="119.2">PD1</text>
<text x="368.7" y="118.5">K</text>
<text x="376.2" y="118.5">A</text>
<text x="93.4" y="124.5">PD12_TIM4A</text>
<text x="122.3" y="124">48</text>
<text x="122.3" y="121">50</text>
<text x="132.4" y="121">49</text>
<text x="132.4" y="124">47</text>
<text x="149.7" y="124.5">PD13_TIM4B</text>
<text x="208.7" y="123.8">48</text>
<text x="208.7" y="120.8">50</text>
<text x="218.8" y="120.8">49</text>
<text x="218.8" y="123.8">47</text>
<text x="237.7" y="124.2">PE11_TIM1B</text>
<text x="93" y="127.6">PD14_PWM4</text>
<text x="122.3" y="130.1">44</text>
<text x="122.3" y="127.1">46</text>
<text x="132.4" y="127.1">45</text>
<text x="132.4" y="130.1">43</text>
<text x="208.7" y="129.9">44</text>
<text x="208.7" y="126.9">46</text>
<text x="218.8" y="126.9">45</text>
<text x="218.8" y="129.9">43</text>
<text x="237.7" y="127.3">PE9_TIM1A</text>
<text x="122.3" y="135.3">40</text>
<text x="122.3" y="132.9">42</text>
<text x="132.4" y="132.9">41</text>
<text x="132.4" y="135.3">39</text>
<text x="149.7" y="135.8">PG7_SPI2_RS</text>
<text x="208.7" y="137.8">38</text>
<text x="208.7" y="135.1">40</text>
<text x="208.7" y="132.7">42</text>
<text x="218.8" y="132.7">41</text>
<text x="218.8" y="135.1">39</text>
<text x="218.8" y="137.8">37</text>
<text x="353.4" y="133.7">K</text>
<text x="360.9" y="133.7">A</text>
<text x="94" y="141.3">PC7_TIM3B</text>
<text x="122.3" y="138">38</text>
<text x="122.3" y="143.5">34</text>
<text x="122.3" y="140.8">36</text>
<text x="132.4" y="140.8">35</text>
<text x="132.4" y="143.5">33</text>
<text x="132.4" y="138">37</text>
<text x="149.7" y="138.2">PC6_TIM3A</text>
<text x="208.7" y="143.3">34</text>
<text x="208.7" y="140.6">36</text>
<text x="218.8" y="140.6">35</text>
<text x="218.8" y="143.3">33</text>
<text x="122.3" y="149.3">30</text>
<text x="122.3" y="146.3">32</text>
<text x="132.4" y="146.3">31</text>
<text x="132.4" y="149.3">29</text>
<text x="208.7" y="149.1">30</text>
<text x="208.7" y="146.1">32</text>
<text x="218.8" y="146.1">31</text>
<text x="218.8" y="149.1">29</text>
<text x="93" y="155.9">PA15_TIM2A</text>
<text x="122.3" y="155.4">26</text>
<text x="122.3" y="152.4">28</text>
<text x="132.4" y="152.4">27</text>
<text x="132.4" y="155.4">25</text>
<text x="180.5" y="155.6">PA1_TIM5B</text>
<text x="208.7" y="155.2">26</text>
<text x="208.7" y="152.2">28</text>
<text x="218.8" y="152.2">27</text>
<text x="218.8" y="155.2">25</text>
<text x="122.3" y="160.6">22</text>
<text x="122.3" y="158.2">24</text>
<text x="132.4" y="158.2">23</text>
<text x="132.4" y="160.6">21</text>
<text x="208.7" y="160.4">22</text>
<text x="208.7" y="157.9">24</text>
<text x="218.8" y="157.9">23</text>
<text x="218.8" y="160.4">21</text>
<text x="238.4" y="158.4">PA0_TIM5A</text>
<text x="122.3" y="163.3">20</text>
<text x="122.3" y="166.1">18</text>
<text x="132.4" y="166.1">17</text>
<text x="132.4" y="163.3">19</text>
<text x="150" y="166.6">USART2_RX</text>
<text x="179" y="166.3">PF8_M2_IN2</text>
<text x="208.7" y="163.1">20</text>
<text x="208.7" y="165.9">18</text>
<text x="218.8" y="165.9">17</text>
<text x="218.8" y="163.1">19</text>
<text x="238.4" y="166.3">PF9_M2_IN1</text>
<text x="93.9" y="169.3">USART2_TX</text>
<text x="122.3" y="168.8">16</text>
<text x="122.3" y="171.6">14</text>
<text x="132.4" y="171.6">13</text>
<text x="132.4" y="168.8">15</text>
<text x="179" y="169">PF6_M1_IN2</text>
<text x="208.7" y="168.6">16</text>
<text x="208.7" y="171.4">14</text>
<text x="218.8" y="171.4">13</text>
<text x="218.8" y="168.6">15</text>
<text x="238.4" y="169">PF7_M1_IN1</text>
<text x="122.3" y="174.6">12</text>
<text x="122.3" y="177.7">10</text>
<text x="132.4" y="177.7">9</text>
<text x="132.4" y="174.6">11</text>
<text x="150" y="178.2">PG14</text>
<text x="208.7" y="174.4">12</text>
<text x="208.7" y="177.5">10</text>
<text x="218.8" y="177.5">9</text>
<text x="218.8" y="174.4">11</text>
<text x="315" y="177.7">PF3</text>
<text x="123.6" y="180.7">8</text>
<text x="123.6" y="183.5">6</text>
<text x="123.6" y="185.9">4</text>
<text x="132.4" y="185.9">3</text>
<text x="132.4" y="183.5">5</text>
<text x="132.4" y="180.7">7</text>
<text x="150" y="181.2">PB3_TIM2B</text>
<text x="210.1" y="180.5">8</text>
<text x="210.1" y="183.2">6</text>
<text x="210.1" y="185.7">4</text>
<text x="218.8" y="185.7">3</text>
<text x="218.8" y="183.2">5</text>
<text x="218.8" y="180.5">7</text>
<text x="315" y="182.7">PF1</text>
<text x="315" y="180.2">PF2</text>
<text x="315" y="185.3">PF0</text>
<text x="123.6" y="188.6">2</text>
<text x="132.4" y="188.6">1</text>
<text x="149.7" y="186.4">I2C1_SDA</text>
<text x="178.6" y="188.8">PE0_M5_IN2</text>
<text x="210.1" y="188.4">2</text>
<text x="218.8" y="188.4">1</text>
<text x="238.7" y="188.8">PE1_M5_IN1</text>
<text x="126.1" y="195.3">IC1A</text>
<text x="212.5" y="195.1">IC1B</text>
<text x="267.7" y="225.9">COMPANY:</text>
<text x="267.7" y="238.6">TITLE:</text>
<text x="37.8" y="246">1</text>
<text x="52.5" y="247.5">1</text>
<text x="52.5" y="251.3">2</text>
<text x="55.8" y="247">1</text>
<text x="204.2" y="247.5">DRAWN:</text>
<text x="242.3" y="247.5">DATED:</text>
<text x="55.8" y="253">2</text>
<text x="204.2" y="257.7">CHECKED:</text>
<text x="242.3" y="257.7">DATED:</text>
<text x="37.8" y="258.7">1</text>
<text x="52.5" y="260.2">1</text>
<text x="55.8" y="259.7">1</text>
<text x="278.1" y="258.9">CODE:</text>
<text x="302.3" y="258.9">SIZE:</text>
<text x="339.1" y="258.9">DRAWING NO:</text>
<text x="383.5" y="258.9">REV:</text>
<text x="37.8" y="268.8">1</text>
<text x="52.5" y="264">2</text>
<text x="55.8" y="265.7">2</text>
<text x="204.2" y="267.8">QUALITY CONTROL:</text>
<text x="242.3" y="267.8">DATED:</text>
<text x="52" y="273">1</text>
<text x="55.3" y="272.5">1</text>
<text x="37.8" y="276.5">1</text>
<text x="52" y="276.8">2</text>
<text x="55.3" y="278.5">2</text>
<text x="204.2" y="278">RELEASED:</text>
<text x="242.3" y="278">DATED:</text>
<text x="268" y="281.8">SCALE:</text>
<text x="349.2" y="281.8">SHEET:</text>
<text x="361.5" y="281.8">OF</text>
</g>
</svg>
